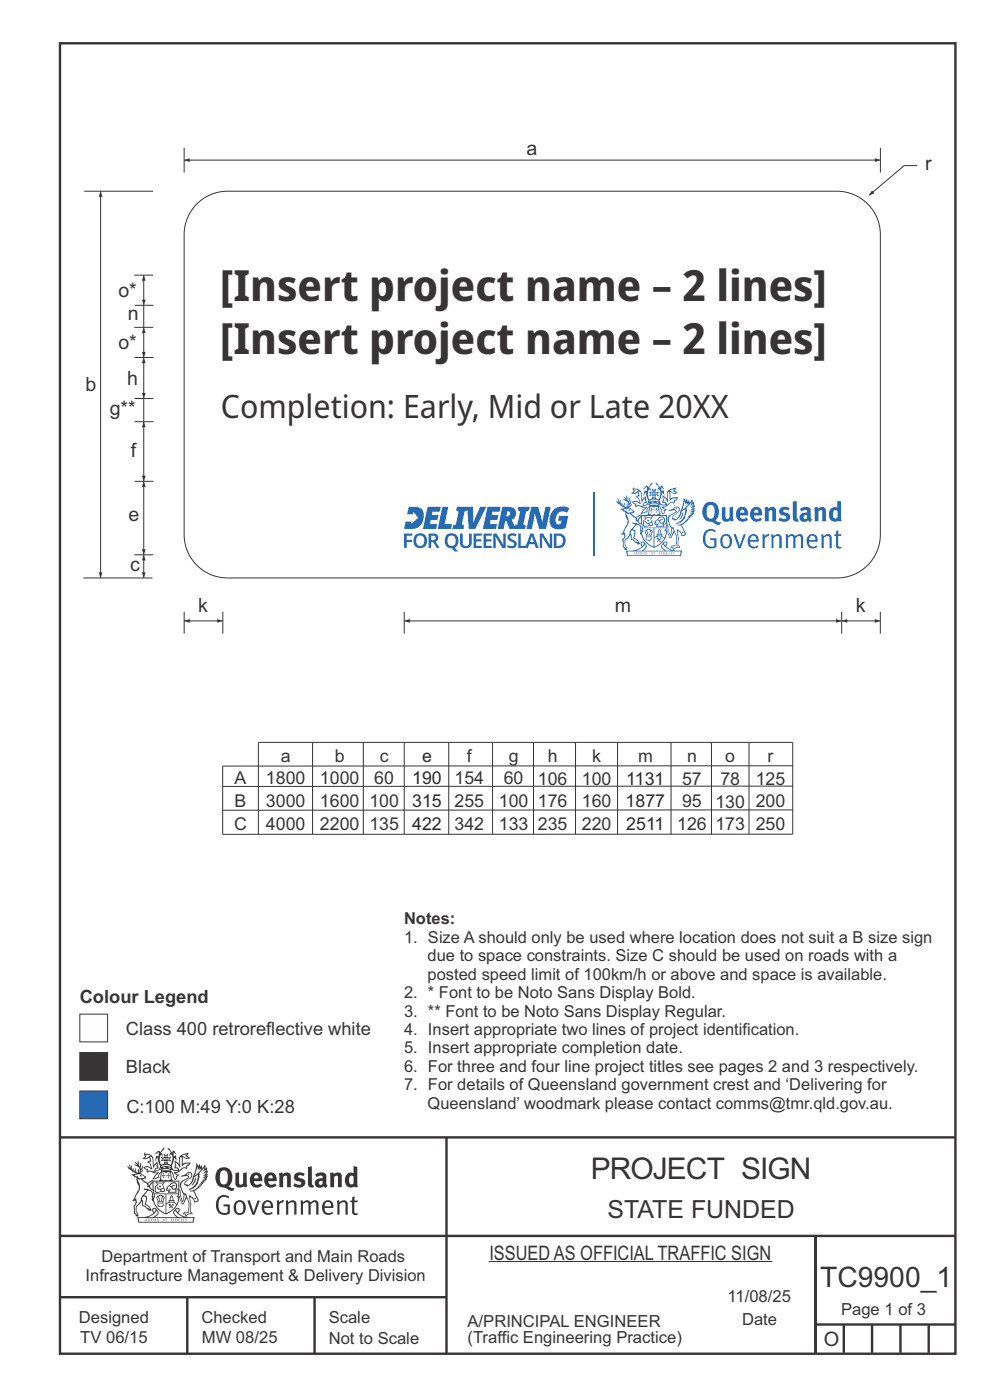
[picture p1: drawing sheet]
<svg xmlns="http://www.w3.org/2000/svg" width="210mm" height="297mm" viewBox="0 0 210 297" stroke-linecap="round" stroke-linejoin="round" font-family="sans-serif">
<g fill="none" stroke="#373435" stroke-width=".51">
<path d="M12.7 9.2h190v278h-190zM12.7 241.3h190M94.7 241.4v45.8M12.7 275.2h82M12.7 262.2h190.1M39.7 275.2v12M66.7 275.2v12M173 262.1v24.9M173 281h29.6M179 281v6M185 281v6M191 281v6"/>
<path d="M197 281v6"/>
</g>
<g fill="#373435">
<path d="M47 248.4a2.55 2.55 0 0 0 0 2.7l.3 .2a.81 .81 0 0 0 1-1v-.5a1.04 1.04 0 0 0-1.1-1.5zM46.3 248.1a1.82 1.82 0 0 1 2.1-.2 1.82 1.82 0 0 1 .9 1.8 2.29 2.29 0 0 1-.8 2l.7 .3h.5l-.2 .6a2.87 2.87 0 0 1-2-.7 2.12 2.12 0 0 1-1.7-3.1z" fill-rule="evenodd"/>
<path d="M49.9 248.9l.8-.2v2a.46 .46 0 0 0 .3 .6 .46 .46 0 0 0 .6-.3v-2.1l.7-.2v2.4l.2 .5-.5 .3-.3-.3a1.02 1.02 0 0 1-1.2 .3 1.02 1.02 0 0 1-.6-1.1z" fill-rule="evenodd"/>
<path d="M54 249.5l-.1 .5h.9a.49 .49 0 0 0-.2-.6 .49 .49 0 0 0-.6 .1zM53.4 249.1a1.34 1.34 0 0 1 1.6-.2 1.34 1.34 0 0 1 .6 1.5v.2h-1.7a.77 .77 0 0 0 .5 .8 .77 .77 0 0 0 .9-.4l.3 .5a1.59 1.59 0 0 1-2 .2 1.59 1.59 0 0 1-.5-2.1z" fill-rule="evenodd"/>
<path d="M57 249.5l-.1 .5h1a.49 .49 0 0 0-.2-.6 .49 .49 0 0 0-.7 .1zM56.4 249.1a1.34 1.34 0 0 1 1.6-.2 1.34 1.34 0 0 1 .7 1.5v.2h-1.8a.77 .77 0 0 0 .5 .8 .77 .77 0 0 0 .9-.4l.4 .5a1.59 1.59 0 0 1-2.1 .2 1.59 1.59 0 0 1-.5-2.1z" fill-rule="evenodd"/>
<path d="M59.2 248.9l.7-.2 .1 .4a.95 .95 0 0 1 1-.3 .95 .95 0 0 1 .7 .8v2.3h-.8v-2.3a.46 .46 0 0 0-.8 .1v2.2h-.8z" fill-rule="evenodd"/>
<path d="M62.6 249.1a1.75 1.75 0 0 1 2-.1l-.2 .5-.6-.2a.43 .43 0 0 0-.6 .3l.4 .3a1.04 1.04 0 0 1 1.2 1.1 1.04 1.04 0 0 1-1.4 1l-1.2-.4 .3-.6 1 .4 .4-.4a.88 .88 0 0 0-1-.5l-.4-.2-.1-.4z" fill-rule="evenodd"/>
<path d="M65.3 247.6l.8-.2 .1 3.8 .3 .2 .1 .4a.88 .88 0 0 1-1 0 .88 .88 0 0 1-.3-1z" fill-rule="evenodd"/>
<path d="M67.8 250.6a.43 .43 0 0 0-.1 .7 .43 .43 0 0 0 .7-.1v-.7zM66.8 249.1a1.7 1.7 0 0 1 2.4 .1v1.9l.3 .4-.4 .5-.5-.4a1.03 1.03 0 0 1-1.7-.1 1.03 1.03 0 0 1 .8-1.5h.7v-.4a.8 .8 0 0 0-1.2 .1z" fill-rule="evenodd"/>
<path d="M70 248.9l.7-.2 .1 .4a.95 .95 0 0 1 1-.3 .95 .95 0 0 1 .7 .8v2.3h-.8v-2.3a.46 .46 0 0 0-.8 .1v2.2h-.8z" fill-rule="evenodd"/>
<path d="M74.3 249.5a1.48 1.48 0 0 0 0 1.7h.5l.2-.1v-1.5l-.3-.2zM75 247.4l.8 .1 .1 4.4h-.7l-.1-.2a1.26 1.26 0 0 1-1.4 0 1.26 1.26 0 0 1-.5-1.3 1.29 1.29 0 0 1 .4-1.4 1.29 1.29 0 0 1 1.4-.1z" fill-rule="evenodd"/>
<path d="M46.4 253.9a1.72 1.72 0 0 1 2.3 0l-.3 .3a1.24 1.24 0 0 0-1.4-.2 1.24 1.24 0 0 0-.6 1.4 1.49 1.49 0 0 0 1.2 1.9l.7-.1v-1.3h-.8l-.1-.4h1.3v1.9a1.93 1.93 0 0 1-2.2 0 1.93 1.93 0 0 1-.7-2.2l.2-.8z" fill-rule="evenodd"/>
<path d="M50.4 255.1a1.65 1.65 0 0 0 .2 2.2 .99 .99 0 0 0 1-1.4 .78 .78 0 0 0-.4-.8 .78 .78 0 0 0-.8 0zM50 254.9a1.33 1.33 0 0 1 1.6-.1 1.33 1.33 0 0 1 .5 1.4 1.31 1.31 0 0 1-1.3 1.6 1.31 1.31 0 0 1-1.2-1.6v-.6z" fill-rule="evenodd"/>
<path d="M52.5 254.7l.4-.1 .9 2.6 .8-2.5h.5l-1.1 3h-.5z" fill-rule="evenodd"/>
<path d="M56.3 255.2l-.2 .7h1.3a.7 .7 0 0 0-.3-.8 .7 .7 0 0 0-.8 .1zM55.9 255a1.22 1.22 0 0 1 1.5-.2 1.22 1.22 0 0 1 .5 1.5h-1.8a.93 .93 0 0 0 .5 1 .93 .93 0 0 0 1.1-.2l.2 .3a1.43 1.43 0 0 1-1.8 .1 1.43 1.43 0 0 1-.6-1.7z" fill-rule="evenodd"/>
<path d="M58.7 254.7l.4-.1 .1 .5 .4-.4 .6-.1-.2 .5a.66 .66 0 0 0-.8 .7v1.9h-.4z" fill-rule="evenodd"/>
<path d="M60.6 254.7l.4-.1 .1 .5a.94 .94 0 0 1 1-.5 .94 .94 0 0 1 .8 .8v2.3h-.5l-.1-2.5a.81 .81 0 0 0-1.2 .3v2.2h-.4z" fill-rule="evenodd"/>
<path d="M63.7 254.7l.5-.1 .1 .5 .4-.3a.78 .78 0 0 1 1.1 .3 .9 .9 0 0 1 1-.5 .9 .9 0 0 1 .8 .8v2.3h-.5l-.1-2.5a.67 .67 0 0 0-1.1 .3v2.2h-.5v-2.4l-.4-.3-.7 .4v2.3h-.5z" fill-rule="evenodd"/>
<path d="M69 255.2l-.1 .7h1.3a.7 .7 0 0 0-.3-.8 .7 .7 0 0 0-.9 .1zM68.7 255a1.22 1.22 0 0 1 1.5-.2 1.22 1.22 0 0 1 .5 1.5h-1.8a.93 .93 0 0 0 .4 1 .93 .93 0 0 0 1.2-.2l.1 .3a1.44 1.44 0 0 1-1.7 .1 1.44 1.44 0 0 1-.6-1.7z" fill-rule="evenodd"/>
<path d="M71.4 254.7l.5-.1 .1 .5a.94 .94 0 0 1 1-.5 .94 .94 0 0 1 .8 .8v2.3h-.5l-.1-2.5a.81 .81 0 0 0-1.2 .3v2.2h-.4z" fill-rule="evenodd"/>
<path d="M74.7 253.9l.5-.1v.9h.7l-.1 .3h-.6v2.2l.1 .2h.5l.1 .3a.75 .75 0 0 1-1.2-.6v-2.1h-.4v-.3h.4z" fill-rule="evenodd"/>
<path d="M30.8 244.9l1.1 .3-.9 .5h-.4l.6-.5zM31.8 245.4h.2a2.44 2.44 0 0 1 .4 1.9l.1 .5 .7-1-.1 .6 .3 .3a.57 .57 0 0 0-.6 .7l-1-.1-.5 .2 .2-.5-.8-.3 .7-.1 .9 .5 .1-.1-.6-1.3-.2-.2h.5zM30.7 244.4l-.1 .5 .2 .4-.6 .4a1.04 1.04 0 0 0 1.4-.1l.2 .6-.3 .1-.2 .4a.94 .94 0 0 1 .8 1.1l-.2-.1a1.16 1.16 0 0 0-1.5-.1l.3 .4 .4 .2 .1 .5 .2 .1 .1-.2a.94 .94 0 0 1 1.1 .2l.8 .1-1.2 1.2a1.13 1.13 0 0 0 1.2-.2l.4-.1-.1-.4 .5-.8a.83 .83 0 0 0-.6 1.1l-.3-.1-.7 .4 1.1-1.4-.5 .1-.5-.1 1.3-.5-.1-.1-.9 .4v-.3l.2-.2 .3 .1 .1-.3-.2-.4v-.6l-.1-.4-.7 1v-.7a1.42 1.42 0 0 0-1.6-1.8z" fill-rule="evenodd"/>
<path d="M38.5 245.2l.5-.2 .7-.1-.6 .3 .8 .5h-.3zM38.3 245.5l.2-.1 .1 2a1.69 1.69 0 0 1 1.6-.6l-.8 .5 .1 .5a1.1 1.1 0 0 0-1.5 .6l-.1-.5-.2-.2h-.5l.3-.4-.3-.7a1.42 1.42 0 0 1 .8 1.1l.2-.1zM37.1 246.2l.1 1-.2 .3 .1 .4h.5l.1 .2a.96 .96 0 0 1-1.1-.1l-.1 .1a1.06 1.06 0 0 0 1.3 .2v.1a.72 .72 0 0 1-1 .2l.3 .5 .6 .2-.4 .2-.1 .6-.2-.3-.4-1.1-.4-.4 .4 .9a1.54 1.54 0 0 0 .7 1.2l.2-.3a.58 .58 0 0 1 .4-.8l.2-.1h-.3l-.5-.3 .9-.5a.93 .93 0 0 1 1.2-.5v.2l.2-.2 .1-.5a.99 .99 0 0 0 .7-.8l-1.3 .1-.3 .2-.1-1.4 .9 .4 .9-.3h-.4l-.5-.4 .4-.7-.6 .2a1.46 1.46 0 0 0-1.4 2.1v.4l-.2-.4z" fill-rule="evenodd"/>
<path d="M35.6 248.9l.2 .1-.1 .3 .4 .1h-.4v.6l-.1-.6h-.3l.3-.1z" fill-rule="evenodd"/>
<path d="M34.6 248.9l.2 .1v.3l.3 .1h-.3l-.1 .6v-.6h-.4l.4-.1z" fill-rule="evenodd"/>
<path d="M34.3 248.8a.57 .57 0 0 1 .9 .2 .57 .57 0 0 1 .9-.2l.2 1.4h-.2a.57 .57 0 0 1-.9 0 .69 .69 0 0 1-1.1 0zM34.2 248.1l-.3 2.1-.2 .4h3l-.2-.4-.3-2.1h-.2v.2l-.8-.1-.8 .1v-.2z" fill-rule="evenodd"/>
<path d="M34.2 252.4a.3 .3 0 0 0 .6 0 .3 .3 0 0 0-.6 0zM33.3 250.9l.3 .3-.3 .4a.79 .79 0 0 0 0 1.3l.8-.2-.1-.3a.55 .55 0 0 1-.7-.6l.1-.1 .2 .3 .3 .2 .8-.2-.4-.7 .4-.4-.7 .2zM33 250.7l1.1 .2 .9-.2-.4 .6 .4 1.2a.56 .56 0 0 1-.8 .3l-.2 .1a.73 .73 0 0 1-.9 .1 .73 .73 0 0 1-.3-1v-.4l.6-.4z" fill-rule="evenodd"/>
<path d="M35.6 251.8l.7-.4a.58 .58 0 0 1 1-.1 .58 .58 0 0 1-.4 .9l-.3-.3a.43 .43 0 0 1 .6-.4 .57 .57 0 0 0-.8 .2l-.2-.1-.3 .1 .4 .2a.55 .55 0 0 0 .9 .4v.5h-1.3l.3-.4-.1-.1-.6 .1 .2-.3-.2-.1zM35.4 251.8l-.1 .2a.39 .39 0 0 0 .2 .6h.3l-.2 .4h1.9l-.1-.8a.86 .86 0 0 0-.1-1.3 .86 .86 0 0 0-1.3 .4z" fill-rule="evenodd"/>
<path d="M36 254.8h.8v.2h-.8zM36.4 253.8l.2 .8h-.4zM36.4 253.5l-.3 .5-.1 .6h-.2v.4l-.7 .4 .2 .1a1.48 1.48 0 0 1 2.1 .2l.2-.1-.6-.5v-.5h-.2l-.1-.6z" fill-rule="evenodd"/>
<path d="M35.8 255.4l.4 .1 .1 .3 .3-.2-.2-.2a.38 .38 0 0 1 .5 .5l-.2-.2-.3 .2 .3 .2-.3 .3-.1-.4-.4 .4-.1-.2 .4-.3-.1-.1-.2 .1z" fill-rule="evenodd"/>
<path d="M34.5 254h.2v.2l-.2 .6h-.2zM33.6 255.3h.9v.2a.55 .55 0 0 1-.8 .4v-.2l-.2-.1zM33.4 254h.2l.2 .8h-.2zM33.6 255l.8-.1 .1 .2h-.8zM33.8 253.7h.5l-.2 1.1h-.1zM33.3 253.8l-.1 .3 .3 1.1a.48 .48 0 0 0-.1 .6 .48 .48 0 0 0 .5 .2h.5a.49 .49 0 0 0 .2-.8l.3-1.1-.1-.3a1.42 1.42 0 0 0-1.5 0z" fill-rule="evenodd"/>
<path d="M33.7 251.5l.4 .1 .1 .3h-.3z" fill-rule="evenodd"/>
<path d="M41.3 250.1l.3-.2-.2 .8-.6 .8h-.2l.5-.7z" fill-rule="evenodd"/>
<path d="M39.7 249l.3-.2 .5 .2a.88 .88 0 0 1-.6 1.1 1.22 1.22 0 0 0-.8 1.3l.5 .2a.72 .72 0 0 0 .9-.4l.5-.8 .2-.6 .8-.6v.2a2.85 2.85 0 0 1-2 2.9l.1 .1a2.13 2.13 0 0 0 1.9-1.5v-.3a2.01 2.01 0 0 0 .3-1.7l1.1-1.3-.4 1 .7-.5-.7 1 .8-.4-.8 .8 .7-.2-.9 .6 .8-.1-.8 .4h.7l-.8 .3 .3 .2h-.4l.2 .3h-.4l.2 .3h-.4l.1 .2h-.1a2.16 2.16 0 0 1-2 1.1l.1 .2 .4-.1a.76 .76 0 0 1 .7 .8l.5 1.2-.6 .2a1.45 1.45 0 0 0-1.1-1.3l.2 1.8-.1 1.8 .4 .3a1.07 1.07 0 0 0-1.2 .4v-.3l-.5-.2a.87 .87 0 0 1 1.1-.1v-.7a4.4 4.4 0 0 0-.6-3.1l-.1-.3h-.2a2.16 2.16 0 0 1-.7-2.2l.3-.4 1.2-.7a.55 .55 0 0 0-.4-.8zM37.8 252.4a.76 .76 0 0 1 .3 1.1l.6 1.6 .4-1.7 .2 .1a.61 .61 0 0 1-.1 .9l-.3 .8-.2 .1-.7-1.6-.3 .1a1.18 1.18 0 0 0 .1-1.4zM41.8 247.5l.2 .7 .3-.5v.6l.4-.5a1.9 1.9 0 0 1-1.2 1.4l-.3 .3zM38.2 249.6l1.4-.2 .2 .2v.3l-.5 .2a1.26 1.26 0 0 0-.9 1.9l.2 .7a1.84 1.84 0 0 1 .1 2.1l-.4-1.4a.96 .96 0 0 0-.4-1.2l-.4 .2a.78 .78 0 0 1 0 1.3l.1 .3h.4l.4 1.1a.38 .38 0 0 0 .2 .4 .38 .38 0 0 0 .4-.1l.6-1.2a2.94 2.94 0 0 1 .4 2.5l-.1 .4h-.8l-.3 .4v.2l.4-.1 .1 .4 .2 .1a1.02 1.02 0 0 1 1.3-.5v-.4l-.3-.1 .1-1.8-.3-1.3h.1a1.14 1.14 0 0 1 .8 1 .63 .63 0 0 0 .8-.2 .63 .63 0 0 0-.2-.9l-.6-1.2 .9-.6 .2-.4h.3l-.1-.2h.4l-.1-.3h.3l-.1-.3 .5-.1-.2-.2 .6-.4v-.2h-.2l.4-.5h-.3l.3-.5-.4 .1 .4-.5v-.3l-.3 .2 .2-.7-.1-.2-.4 .3v-.8l-.6 .8-.2-.8-.2 .5-.3-.7-.1 .6-.5-.8-.1 1.4-.6 1.8a1.81 1.81 0 0 1-1 1.5l-.6-.2a1.75 1.75 0 0 1 1.1-1.2 .75 .75 0 0 0 .1-1.3 .75 .75 0 0 0-1.2 .4z" fill-rule="evenodd"/>
<path d="M41.2 254.1h.3l.2 .2-.4 .1z" fill-rule="evenodd"/>
<path d="M29.4 258.4h11.6l-.1 .8h-11.4zM31.3 258.2l.5-.1a2.48 2.48 0 0 0 1.4-1.3l.3 .5-.5 .6-.5 .3zM32.5 256.6l.3-.2 .2 .1-.3 .7zM37.2 256.8a2.65 2.65 0 0 0 1.8 1.4h-1.1l-.5-.3-.5-.6zM37.4 256.5l.2-.1 .3 .2-.3 .6zM29.2 258.2l.1 1.2h11.8l.2-1.1-.2-.1a4.1 4.1 0 0 1-3.3-.9l.3-.4-.1-.6a1.06 1.06 0 0 0-1.3 1l.2 .4 .6 .5h-4.7l.3-.1a.84 .84 0 0 0 .6-.8 .84 .84 0 0 0-.5-.8l-.3-.2h-.5l-.1 .6 .3 .4a4.2 4.2 0 0 1-3.4 .9z" fill-rule="evenodd"/>
<path d="M31 258.7l.1 .2h-.2zM31 258.5l-.3 .6 .4-.2 .2 .2z" fill-rule="evenodd"/>
<path d="M31.3 258.6h.3v.4a.25 .25 0 0 0 .2-.1 .25 .25 0 0 0-.1-.3h.1a.29 .29 0 0 1 0 .4 .29 .29 0 0 1-.4 0 .29 .29 0 0 1 0-.4z" fill-rule="evenodd"/>
<path d="M32.2 258.6a.22 .22 0 0 1 .3 .2 .22 .22 0 0 1-.3 .2zM32 258.6l.1 .4a.33 .33 0 0 0 .4 0 .33 .33 0 0 0 0-.4 .33 .33 0 0 0-.5 0z" fill-rule="evenodd"/>
<path d="M32.9 258.7l.1 .2h-.2zM32.9 258.5l-.2 .6 .3-.2 .2 .2z" fill-rule="evenodd"/>
<path d="M33.3 258.6h.2l.1 .1 .2-.1-.2 .2 .2 .3-.3-.3-.1 .3h-.1l.2-.3z" fill-rule="evenodd"/>
<path d="M34.7 258.7l.1 .2h-.2zM34.7 258.5l-.3 .6 .4-.2 .2 .2z" fill-rule="evenodd"/>
<path d="M35 258.5h.5l-.2 .1v.5h-.2l.1-.5z" fill-rule="evenodd"/>
<path d="M36.2 258.6l.3-.1-.1 .1v.2h.1h-.1v.3h-.2z" fill-rule="evenodd"/>
<path d="M36.7 258.6h.2v.5h-.2z" fill-rule="evenodd"/>
<path d="M37.3 258.6a.22 .22 0 0 1 .3 .2 .22 .22 0 0 1-.3 .2zM37.1 258.6v.4a.33 .33 0 0 0 .5 0 .33 .33 0 0 0 0-.4 .33 .33 0 0 0-.5 0z" fill-rule="evenodd"/>
<path d="M37.8 258.6l.4-.1-.2 .1v.2h.1h-.1v.2l.2 .1h-.4z" fill-rule="evenodd"/>
<path d="M38.4 258.6h.2l-.1 .4 .2 .1h-.3z" fill-rule="evenodd"/>
<path d="M38.9 258.6h.2v.5h-.2z" fill-rule="evenodd"/>
<path d="M39.3 258.6h.2h-.1l.2 .3-.2 .2-.1-.1v-.1l.2 .1z" fill-rule="evenodd"/>
<path d="M34.2 247.4a1.51 1.51 0 0 1 2 .2 2.67 2.67 0 0 0-2.1 0zM35.7 247.6l.4 .1 .1 .3-.4-.1zM34.6 247.6h.5l.1 .2h-.4zM34 247.8l.3 .2h-.3zM34.9 246.9l.3-.2 .3 .2zM34.9 245.6l.2 .1v.3h-.2zM35 245.1l.2 .2 .2-.2-.1 .3h-.2zM35.1 246.3h.2l.1 .4-.2-.2-.2 .2zM35.3 245.7l.2-.1v.4h-.2zM34.4 245.7h.3l.1 .3-.4 .1 .2-.2zM35.7 245.7h.3l-.2 .2 .2 .2-.4-.1zM32.7 244.9l1-.5-.1 1-.2-.2-.3 .2-.3 1.1 .5-1 .3 .9a1.84 1.84 0 0 1 .2 1.7l.4 .1a2.48 2.48 0 0 1 2.2 0l.2-.2-.2-.7 .7-1.8 .4 .7-.2-1-.2-.1-.2 .3v-.9l.6 .4-.6-.8-.3 .1-.1 .4-.5-.9-.5-.3 .2 .5 .6 .5-.5 .8 .4-.4a2.06 2.06 0 0 1 0 2.3l-.5-.2-.2-.6 .1-.1 .8 .2-.4-.5 .4-.5-.7 .2-.2-.2 .2-.7-.5 .4-.5-.4 .2 .7-.2 .2-.7-.2 .4 .5-.4 .5 .8-.2 .1 .1-.2 .6-.5 .2a2.02 2.02 0 0 1 0-2.2l.3 .5-.1-.7-.3-.1 .8-1.2-.4 .3-.5 .8-.2-.3a.8 .8 0 0 0-.8 .5z" fill-rule="evenodd"/>
<path d="M29.2 250.1l.3 .1a.61 .61 0 0 1 .8 .4l.3 .2a.8 .8 0 0 1 .6 1l.4 .1 .5 .5a1 1 0 0 1 .5 1.1l-.1 .7v-.5h-.1a.96 .96 0 0 0-.8-1.3l-.2-.2h-.7l-.1-.1-.1 .1 .1 .3h.6l-1.2 1.3-.2 1-.4 .6a1.33 1.33 0 0 0-.5 1.8l.2 .5a1.26 1.26 0 0 1-.5-1.5l-.1-.3a1.56 1.56 0 0 0 .4-1.7l-.3 .2 .2-.5a3.2 3.2 0 0 0 .7-3zM30.4 253.9h.4a2.06 2.06 0 0 1-.1 1.6l.7 .5 .4 .4-.6-.1-.8-.6-.1-.9a.51 .51 0 0 1 .1-.9zM28.6 249.3a1.52 1.52 0 0 1 2.1 .5l-1.1 .2-.2-.1-.1-.4h-.5zM27.5 247v.8l-.3-.4h-.1a3.1 3.1 0 0 0 1.9 1.6l-1 .1 .5 .6 .5 .1 .1 1.1a1.84 1.84 0 0 1-.3 2.5l-.4 .9-.3 .4 .2 .1 .4-.1 .1 .4-.2 .5-.3 .2 .1 1.7h.2l.3 .5 .1 .1 .4-.1-.1-.5a1.3 1.3 0 0 1-.1-1.7l.9-1 .1 1.1 .6 .2 .5 .5 .1-.1 .2 .3h.5a1.85 1.85 0 0 0-1.2-1.4l.1-.3a1.39 1.39 0 0 0 0-1.4l-.5-.1 .5-.5a.66 .66 0 0 1 .9-.4 .66 .66 0 0 1 .3 .9l-.1 .4 .2-.1v.2l-.1 .3 .2 .5 .1-.3a2.24 2.24 0 0 0 .1-2.2 .73 .73 0 0 1-.7-.7 .73 .73 0 0 1 .6-.7v-.2a.94 .94 0 0 0-.9 .8 .48 .48 0 0 1-.1-.6 .48 .48 0 0 1 .5-.2l.5-.3a.51 .51 0 0 0-.8 .2l-.5 .2-1-.8h.6l.2-.5-1.2-.7 .5-.5v-.3l-.5 .4 .1-.2a.69 .69 0 0 0 .2-1v.4l-.2 .3v-1.1l-.3-.2 .1 .6-.1 .2-.4-1.3v.7l-.6-.4 .5 .7-.6-.2 .3 .3a1 1 0 0 1 .7 1.4l-.2-.8v.9l-.5-.2v-.8l-.2 .7-.2-.1-.1-.6-.2 .4-.2-.2 .1-.7-.2 .5z" fill-rule="evenodd"/>
<path d="M29.6 249.4l.2-.1 .3 .2z" fill-rule="evenodd"/>
<path d="M32.4 250.5h5.6v2l-.2-.1v-1.7h-5.2v2.5h5.2v-.8l.1 .2-.1 1.1v-.3h-2.5v4a4.1 4.1 0 0 0 2.6-3.6l.1-.1a4 4 0 0 1-2.8 3.9 4.2 4.2 0 0 1-2.8-4.7l.1 1.2 .1-.1a3.8 3.8 0 0 0 2.5 3.4v-4h-2.5l-.2-.9z" fill-rule="evenodd"/>
<circle cx="40" cy="249.1" r=".17"/>
</g>
<g fill="none" stroke="#373435" stroke-width=".21">
<path d="M41.8 43.3a9.2 9.2 0 0 1 6.5-2.7h129.2a9.2 9.2 0 0 1 9.2 9.2v63.6a9.2 9.2 0 0 1-9.2 9.2h-129.2a9.2 9.2 0 0 1-9.2-9.2v-63.6a9.2 9.2 0 0 1 2.7-6.5zM66.3 157.5v19.5M77.1 157.5v19.5M85.7 157.5v19.5M95.2 157.5v19.5M104.5 157.5v19.5M113.2 157.5v19.5M122.1 157.5v19.5M131 157.5v19.5M142.3 157.5v19.5M150.9 157.5v19.5M158.9 157.5v19.5"/>
<path d="M47.2 162.5v14.5h121v-19.5h-113.4v19.5M168.2 171.8l-121 .1M168.2 162.5h-121M168.2 166.8h-121"/>
</g>
<g fill="#256ab2">
<path d="M153.1 107.7l.8-.2v1.9a.45 .45 0 0 0 .2 .7 .45 .45 0 0 0 .6-.3v-2.1l.8-.2v2.3l.2 .6-.6 .3-.2-.3a1 1 0 0 1-1.2 .3 1 1 0 0 1-.6-1.1z"/>
<path d="M162.1 107.7l.7-.2 .2 .4a.93 .93 0 0 1 1-.3 .93 .93 0 0 1 .6 .8v2.2h-.8v-2.2l-.2-.2-.6 .3v2.1h-.8z"/>
<path d="M165.5 107.9a1.71 1.71 0 0 1 2-.1l-.3 .5-.5-.2a.42 .42 0 0 0-.6 .3l.4 .3a1.02 1.02 0 0 1 1.1 1.1 1.02 1.02 0 0 1-1.3 .9l-1.2-.4 .3-.5 1 .3 .4-.3a.86 .86 0 0 0-1-.5l-.4-.3-.1-.3z"/>
<path d="M168.1 106.4l.8-.1 .1 3.7 .3 .1 .1 .5a.86 .86 0 0 1-.9-.1 .86 .86 0 0 1-.3-.9z"/>
<path d="M172.7 107.7l.7-.2 .1 .4a.93 .93 0 0 1 1-.3 .93 .93 0 0 1 .7 .8v2.2h-.8v-2.2l-.3-.2-.5 .3v2.1h-.8z"/>
<path d="M149.7 112.6a1.68 1.68 0 0 1 2.2 0l-.2 .3a1.21 1.21 0 0 0-1.5-.2 1.21 1.21 0 0 0-.6 1.3 1.45 1.45 0 0 0 1.3 2l.6-.2v-1.2h-.8l-.1-.4h1.4v1.9a1.89 1.89 0 0 1-2.3-.1 1.89 1.89 0 0 1-.6-2.1l.2-.8z"/>
<path d="M155.6 113.4l.5-.1 .8 2.5 .8-2.4h.5l-1.1 2.9h-.4z"/>
<path d="M161.7 113.4l.4-.1 .1 .5 .4-.4 .6-.1-.2 .5a.64 .64 0 0 0-.8 .7v1.8h-.4z"/>
<path d="M163.5 113.4l.5-.1 .1 .5a.92 .92 0 0 1 1-.5 .92 .92 0 0 1 .7 .8v2.2h-.5l-.1-2.5a.79 .79 0 0 0-1.1 .3v2.2h-.5z"/>
<path d="M166.6 113.4l.4-.1 .2 .4 .3-.3a.76 .76 0 0 1 1.2 .4 .88 .88 0 0 1 .9-.5 .88 .88 0 0 1 .8 .8v2.2h-.5l-.1-2.4a.66 .66 0 0 0-1.1 .3v2.1h-.4v-2.3l-.4-.3-.8 .4v2.2h-.4z"/>
<path d="M174.2 113.4l.4-.1 .1 .5a.92 .92 0 0 1 1-.5 .92 .92 0 0 1 .7 .8v2.2h-.4l-.1-2.5a.79 .79 0 0 0-1.2 .3v2.2h-.4z"/>
<path d="M177.4 112.6l.5-.1-.1 .9h.7l-.1 .3h-.6v2.2l.1 .1h.6v.3a.74 .74 0 0 1-1.2-.6v-2h-.3v-.3h.3z"/>
<path d="M139.1 107.7l.2 .1v.3l.3 .1h-.3l-.1 .5v-.5l-.4-.1h.4z"/>
<path d="M138.2 107.7l.2 .1-.1 .3h.3l-.3 .1v.5l-.1-.5h-.3l.3-.1z"/>
<path d="M135 117.1h.2v.5a.24 .24 0 0 0 .2-.2 .24 .24 0 0 0-.1-.2h.1a.28 .28 0 0 1 0 .4 .28 .28 0 0 1-.4 0 .28 .28 0 0 1 0-.4z"/>
<path d="M136.9 117.1h.2v.2l.2-.2-.2 .3 .2 .2-.2-.2-.2 .2 .2-.2z"/>
<path d="M138.6 117.1h.4l-.2 .1 .1 .4h-.2v-.4z"/>
<path d="M139.7 117.1h.3l-.1 .1v.2l.1-.1-.1 .1v.2h-.2z"/>
<path d="M140.2 117.1h.2v.5h-.2z"/>
<path d="M141.3 117.1h.3l-.1 .1v.2l.1-.1-.1 .1v.2h.1h-.3z"/>
<path d="M141.8 117.1h.2v.4l.1 .1h-.3z"/>
<path d="M142.3 117.1h.2v.5h-.2z"/>
<path d="M142.8 117.2h.2h-.2l.2 .3-.1 .1h-.2v-.1h.2z"/>
<path d="M144.7 108.8l.3-.1-.2 .8-.6 .7h-.2l.5-.6z"/>
<path d="M143.3 107.8h.3l-.1 .2h-.2z"/>
<path d="M144.6 112.8h.3l.1 .2-.3 .1z"/>
<path d="M133.2 108.2l.3-.1 .2 .2z"/>
<path d="M139.3 114l.4 .1 .1 .4 .3-.3-.2-.2a.37 .37 0 0 1 .5 .5l-.2-.2-.3 .3 .3 .2-.3 .2-.1-.3-.4 .3-.1-.1 .4-.3-.1-.2-.2 .1z"/>
<path d="M137.2 110.3h.5v.3a.35 .35 0 0 1-.5-.3z"/>
<path d="M149.6 106.9a2.45 2.45 0 0 0 .4 3.6l.8 .2a2.8 2.8 0 0 0 1.9 .6l.2-.5h-.5l-.7-.4a2.49 2.49 0 0 0 0-3.7 1.8 1.8 0 0 0-2.1 .2zM150.3 107.3a.84 .84 0 0 1 .9 0 .84 .84 0 0 1 .3 .9l.1 .4a1.16 1.16 0 0 1-.9 1.4h-.3a2.25 2.25 0 0 1-.3-2.5z"/>
<path d="M156.5 107.9a1.61 1.61 0 0 0-.2 2 1.61 1.61 0 0 0 1.8 .7l.6-.3-.3-.5a.76 .76 0 0 1-.9 .3 .76 .76 0 0 1-.5-.8h1.7a1.34 1.34 0 0 0-.5-1.6 1.34 1.34 0 0 0-1.7 .2zM157.1 108.3a.47 .47 0 0 1 .6-.1 .47 .47 0 0 1 .2 .6h-.9z"/>
<path d="M159.5 107.9a1.61 1.61 0 0 0-.2 2 1.61 1.61 0 0 0 1.8 .7l.6-.3-.4-.5a.76 .76 0 0 1-.8 .3 .76 .76 0 0 1-.6-.8h1.8a1.34 1.34 0 0 0-.5-1.6 1.34 1.34 0 0 0-1.7 .2zM160.1 108.3a.47 .47 0 0 1 .6-.1 .47 .47 0 0 1 .2 .6h-.9z"/>
<path d="M169.7 107.9l.3 .6 .3-.2a.62 .62 0 0 1 .9 .1v.3a1.15 1.15 0 0 0-1.3 .4 1.15 1.15 0 0 0 0 1.4l.7 .2 .8-.3 .4 .4 .5-.5-.3-.4v-1.3a1 1 0 0 0-.5-1 1 1 0 0 0-1.1 0zM170.6 109.4l.6-.1v.6a.42 .42 0 0 1-.7 .1 .42 .42 0 0 1 .1-.6z"/>
<path d="M177.6 106.3l.1 1.4a1.26 1.26 0 0 0-1.4 .1 1.26 1.26 0 0 0-.5 1.3 1.24 1.24 0 0 0 .6 1.4 1.24 1.24 0 0 0 1.4-.1v.2h.7l-.1-4.2zM177 108.2h.4l.2 .2v1.4l-.2 .2a.48 .48 0 0 1-.7-.4 1.45 1.45 0 0 1 .3-1.4z"/>
<path d="M153.2 113.5a1.65 1.65 0 0 0 .8 2.9 1.62 1.62 0 0 0 1-2.6l-.2-.2a1.25 1.25 0 0 0-1.6-.1zM153.5 113.8a.86 .86 0 0 1 1.1 .1 .86 .86 0 0 1 .2 1 .77 .77 0 0 1-.6 1.1 .77 .77 0 0 1-.9-.9v-.9z"/>
<path d="M158.9 113.7a1.79 1.79 0 0 0 .5 2.6h1l.5-.3-.2-.3a.91 .91 0 0 1-1.1 .2 .91 .91 0 0 1-.5-1h1.8a1.19 1.19 0 0 0-.5-1.4 1.19 1.19 0 0 0-1.5 .2zM159.3 113.9a.68 .68 0 0 1 .9-.2 .68 .68 0 0 1 .3 .9h-1.4z"/>
<path d="M171.4 113.7a1.79 1.79 0 0 0 .5 2.6h1l.5-.3-.2-.3a.91 .91 0 0 1-1.1 .2 .91 .91 0 0 1-.5-1h1.9a1.19 1.19 0 0 0-.5-1.4 1.19 1.19 0 0 0-1.6 .2zM171.8 113.9a.68 .68 0 0 1 .9-.2 .68 .68 0 0 1 .3 .9h-1.4z"/>
<path d="M132.8 116.8l.2 1.2h11.5l.1-1.2a4.3 4.3 0 0 1-3.3-.9l.3-.3-.1-.6a1.04 1.04 0 0 0-1.3 .9l.2 .4 .6 .5h-4.6l.3-.1a.82 .82 0 0 0 .5-.7 .82 .82 0 0 0-.4-.8l-.3-.3-.5 .1-.1 .6 .3 .3a4.3 4.3 0 0 1-3.4 .9zM140.9 115.2l.2-.1 .3 .1-.3 .6zM140.7 115.4a2.59 2.59 0 0 0 1.8 1.4h-1.1l-.5-.3-.5-.5zM136.1 115.2l.3-.1 .2 .1-.3 .6zM135 116.8l.4-.1a2.42 2.42 0 0 0 1.4-1.3l.2 .6-.5 .5-.4 .3zM133 117h11.4l-.1 .8h-11.1z"/>
<path d="M134.6 117.1l-.2 .5 .3-.1 .2 .1zM134.6 117.3l.1 .2h-.2z"/>
<path d="M135.6 117.1l.1 .5a.32 .32 0 0 0 .4 0 .32 .32 0 0 0 0-.4 .32 .32 0 0 0-.5-.1zM135.8 117.2a.21 .21 0 0 1 .3 .2 .21 .21 0 0 1-.3 .2z"/>
<path d="M136.5 117.1l-.2 .5 .3-.1 .2 .1zM136.5 117.3l.1 .2h-.2z"/>
<path d="M138.2 117.1l-.2 .5 .3-.1 .2 .1zM138.2 117.3l.1 .2h-.2z"/>
<path d="M140.6 117.1v.5a.32 .32 0 0 0 .5 0 .32 .32 0 0 0-.1-.4 .32 .32 0 0 0-.4-.1zM140.8 117.2a.21 .21 0 0 1 .3 .2 .21 .21 0 0 1-.3 .2z"/>
<path d="M131.2 105.8v.9l-.4-.5a2.43 2.43 0 0 0 1.6 1.5l.3 .1-1 .1 .5 .6 .4 .1 .1 1a1.67 1.67 0 0 1-.1 2.3l-.5 1.1-.4 .4 .3 .1 .4-.2 .1 .5-.2 .4-.3 .2 .1 1.8h.3l.1 .5 .4-.1h.2l-.2-.6a1.23 1.23 0 0 1 .3-1.8l.5-.7 .2 1 .5 .2 .5 .6 .1-.2 .2 .4 .5-.1a1.81 1.81 0 0 0-1.2-1.3l.3-.7v-.9l-.6-.2 .6-.8a.6 .6 0 0 1 .7-.1 .6 .6 0 0 1 .3 .6l-.1 .7 .2-.1v.1l-.1 .3 .1 .5 .1-.2a4.1 4.1 0 0 0 2.8 2.9 4 4 0 0 0 2.7-3.5l.3 1.1a.37 .37 0 0 0 .2 .3 .37 .37 0 0 0 .5 0l.5-1.2a2.87 2.87 0 0 1 .4 2.4l-.1 .5h-.9l-.1 .5 .4-.1 .1 .4 .2 .1 .2-.4 1-.1v-.4l-.3-.1 .1-1.7-.3-1.3 .4 .1 .5 .9a.64 .64 0 0 0 .8-.2 .64 .64 0 0 0-.2-.9l-.6-1.2 1.3-.9v-.3h.3l-.1-.2h.4l-.2-.4h.5l-.2-.2 .6-.4 .1-.2h-.3l.4-.5h-.2l.2-.5-.3 .1 .3-.5v-.3l-.3 .2 .2-.6-.1-.2-.3 .2-.1-.8-.6 .8-.1-.7-.2 .5-.3-.8-.1 .6-.5-.8-.1 1.4-.9 2.6-.7 .6-.6-.1a1.71 1.71 0 0 1 1.2-1.3 .73 .73 0 0 0 0-1.2 .73 .73 0 0 0-1.1 .4l-1.1 .5 1.5-.1v.4l-.7 .3a1.12 1.12 0 0 0-.7 1.8l.2 .7a1.8 1.8 0 0 1 .2 1.9l-.4-1.3a.94 .94 0 0 0-.3-1.1v-1.8h-1.4l-.1-.2-.2-1.6 .6 1.5 .3 .2 .2-.2a.57 .57 0 0 1 .5-.8l.1-.1h-.3l-.5-.3 .7-.2 .9-.8h.5v.2l.3-.1v-.5l.7-.6v-.3l-1.3 .2-.3 .2v-1.4l.8 .4 .9-.3-.4-.1-.4-.3 .4-.7-.7 .2a1.43 1.43 0 0 0-1.3 2v.4l-.2-.4-.7-.6 .1 1.1-.2 .5v.2l.5-.1 .2 .2-.2 .1a.78 .78 0 0 1-1.1-.8l.7-1.8 .4 .7-.2-1-.4 .2v-.9l.6 .4-.6-.8-.3 .1-.1 .4-.5-.8-.5-.3 .2 .4 .6 .5-.4 .8 .4-.4a1.86 1.86 0 0 1-.1 2.3l-.5-.2-.2-.6 .2-.2 .7 .3-.4-.5 .4-.5-.7 .2-.2-.2 .2-.7-.5 .4-.5-.4 .2 .7-.2 .2-.6-.2 .3 .5-.3 .5 .7-.3 .2 .2-.2 .6-.6 .2a1.97 1.97 0 0 1 .1-2.2l.2 .5v-.7l-.3-.1 .8-1.1-.5 .3-.5 .7-.1-.3a.79 .79 0 0 0-.8 .5l-.3 .2 .9-.5v1l-.2-.2-.4 .2-.2 1 .5-.9 .5 1.5a.93 .93 0 0 1-.9 1.3l.1-.3 .2-.2 .3 .1 .1-.3-.2-.4v-.5l-.2-.4-.6 .9-.1-1.1a1.28 1.28 0 0 0-1.5-1.3l-.2-.4-.2 .5 .2 .3-.5 .5 .7 .2 .6-.4 .2 .7-.3 .1-.2 .4h.3l.2 .2 .3 .8-.8-.4-.8 .2 .2 .4 .4 .2 .1 .5 .2 .1 .1-.2a.92 .92 0 0 1 1 .2l.9 .1-1.2 1.2 .4 .1 1.2-.4v-.6l.3-.3-.2 1.3-.2 .2h-1.2a.52 .52 0 0 0-.8 .3l-.4 .2-1.1-.8 .6-.1 .2-.4-1.1-.7 .4-.4 .1-.4-.5 .4v-.1a.67 .67 0 0 0 .3-1.1l-.1 .5-.2 .2 .1-1-.3-.3 .1 .6-.1 .2-.4-1.2v.7l-.7-.4 .6 .7-.6-.3 .2 .3a.98 .98 0 0 1 .8 1.5l-.2-.8-.1 .8-.4-.2-.1-.7-.2 .6-.2-.1v-.6l-.2 .4-.2-.2 .1-.7-.2 .5zM139.2 104.6l.3-.1-.2 .3 .2 .2-.3-.1zM138 104.5l.2 .1 .1 .3-.3 .1 .1-.2zM145.2 106.3l.2 .8 .2-.5 .1 .5 .3-.4a1.86 1.86 0 0 1-1.1 1.3l-.3 .3zM137.9 107.6a.56 .56 0 0 1 .8 .2 .56 .56 0 0 1 .9-.2l.2 1.4h-.2a.56 .56 0 0 1-.9 0 .68 .68 0 0 1-1 0zM137.9 107l1.1-.2 .5 .2 .1 .2-.9-.1-.8 .1zM138.1 106.5l.5-.1 .1 .2-.4 .1zM139.2 106.4l.5 .2v.2l-.4-.1zM142 104.1l.4-.2 .7-.1-.5 .3 .7 .5h-.3zM141.8 104.4l.2-.1v2a1.65 1.65 0 0 1 1.6-.6l-.8 .4 .1 .5-.5-.1-.9 .7-.1-.4-.2-.3h-.5l.2-.4-.2-.7a1.39 1.39 0 0 1 .8 1.1l.2-.1zM139.7 107h.3a1.06 1.06 0 0 0 1.2 .1v.1a.7 .7 0 0 1-.9 .2l.3 .5 .6 .2-.4 .2-.1 .6zM138.8 104.5h.2v.4h-.2zM138.5 105.7l.2-.1 .3 .1zM138.6 105.2h.2l.1 .3-.2-.1-.2 .1zM138.5 104l.2 .1 .3-.1-.2 .3h-.2zM138.4 104.5h.2l.1 .4h-.3zM137.8 106.2a1.47 1.47 0 0 1 2 .2 2.61 2.61 0 0 0-2.1 0zM137.6 106.7l.2 .1-.2 .1zM134.4 103.8l1.1 .3-.9 .5h-.3l.5-.5zM135.4 104.3h.2l.3 .4 .2 2 .7-1-.1 .5 .2 .3a.55 .55 0 0 0-.5 .8l-1-.2-.5 .2 .2-.5-.8-.2 .7-.2 .9 .5 .1-.1-.6-1.2-.2-.2 .5-.1zM136.3 107.5l1.1-.5h.3v.5a.83 .83 0 0 0-.5 1l-.3-.1-.7 .4 1.1-1.4zM135 109.8l1-.4-.8 .9zM135.8 109.9l.2-.2v1.3a.64 .64 0 0 1-.5-.5 .64 .64 0 0 1 .3-.6zM132.3 108.1a1.48 1.48 0 0 1 2 .5l-1 .2-.2-.1-.2-.4h-.4zM134 112.6h.4a2.01 2.01 0 0 1-.1 1.6l.8 .4 .3 .5-.6-.2-.8-.6v-.9a.5 .5 0 0 1 0-.8zM132.9 108.8l.2 .2a.59 .59 0 0 1 .9 .4l.2 .2a.78 .78 0 0 1 .7 .9l.3 .1 .4 .4a1.12 1.12 0 0 1 .6 1.3l-.1 .5-.1-1.1-.2-.4-.8-.4h-.6l-.2-.1-.1 .1 .2 .3h.5l-1.1 1.3a2.45 2.45 0 0 1-1.2 2v1.2l.3 .6a1.23 1.23 0 0 1-.5-1.4l-.1-.4a1.52 1.52 0 0 0 .4-1.6l-.3 .2 .2-.5a3.1 3.1 0 0 0 .6-2.9zM136.4 112.1h2.2v3.9a3.8 3.8 0 0 1-2.4-2.9l.2-.6zM136.2 109.4h5.1v1.6l-.3 .2 .3 .3v.4h-5l-.1-.8zM138.8 114.2a1.44 1.44 0 0 1 2.1 .1 4.1 4.1 0 0 1-2.1 1.7zM139.5 113.5h.8v.2h-.8zM139.9 112.5l.2 .8h-.4zM138.8 112.1h2.5l-.4 .3 .4 .4-.3 1.3-.5-.4v-.4h-.2l-.1-.6-.3-.5-.3 .5-.1 .6h-.2v.4l-.5 .3zM141.3 111.1l.2 .2 .1 .9 .6 1.5 .4-1.6 .1 .1a1.43 1.43 0 0 1-.2 1.3l-.1 .4h-.4l-.5-1.5-.3 .1 .2-.6zM143.1 107.8l.3-.2 .5 .2a.86 .86 0 0 1-.5 1.1 1.19 1.19 0 0 0-.8 1.3l.4 .1a.7 .7 0 0 0 .9-.3l.5-.9 .2-.6 .8-.5v.2a2.78 2.78 0 0 1-2 2.8l.1 .1a2.08 2.08 0 0 0 1.9-1.4l-.1-.3a1.96 1.96 0 0 0 .3-1.7l1.1-1.3-.4 1 .7-.5-.7 1 .8-.4-.8 .8 .8-.2-.9 .6 .8-.1-.8 .4h.7l-.8 .3 .3 .1-.4 .1 .2 .3h-.4l.1 .2h-.3l.1 .3h-.2a2.11 2.11 0 0 1-1.9 1l.1 .2h.4a.74 .74 0 0 1 .7 .7l.5 1.2-.6 .1a1.42 1.42 0 0 0-1.1-1.2l.2 1.7-.1 1.8 .4 .3a1.04 1.04 0 0 0-1.2 .4v-.3l-.5-.2a.85 .85 0 0 1 1.1-.1v-.7a4.3 4.3 0 0 0-.5-3l-.1-.3h-.2a2.11 2.11 0 0 1-.8-2.1l1.5-1.1a.54 .54 0 0 0-.4-.8z"/>
<path d="M139 110.5l-.2 .2a.38 .38 0 0 0 .2 .7l.3-.1-.2 .4h1.9l-.1-.7a.84 .84 0 0 0-.1-1.3 .84 .84 0 0 0-1.3 .4zM139.1 110.6l.7-.5a.57 .57 0 0 1 1-.1 .57 .57 0 0 1-.5 .9l-.1-.1-.1-.4 .6-.2a.56 .56 0 0 0-.8 .2l-.2-.1-.3 .2 .4 .1a.54 .54 0 0 0 .9 .5v.5h-1.3l.4-.4-.2-.2-.6 .1 .3-.2-.3-.1z"/>
<path d="M136.9 112.5l-.1 .3 .3 1.1a.47 .47 0 0 0-.1 .5 .47 .47 0 0 0 .4 .3h.6a.48 .48 0 0 0 .1-.8l.4-1.1-.2-.3a1.39 1.39 0 0 0-1.4 0zM137.2 113.9h.8l.1 .2a.53 .53 0 0 1-.9 .4l.1-.2h-.2zM137.1 113.6h.8l.2 .2h-.8zM138.1 112.7h.2v.2l-.3 .6h-.2zM137.3 112.4h.6l-.2 1.1h-.2zM136.9 112.7h.2l.3 .8h-.2z"/>
<path d="M136.6 109.5l.3 .5-.5 .4v1.2a1.59 1.59 0 0 0 1.4 0h.2a.48 .48 0 0 0 .6-.6l-.5-.9 .4-.6-.8 .2zM136.8 109.7l.7 .1 .8-.1-.4 .3 .3 .8-.7 .1-.4-.1-.1-.3-.2 .1a.61 .61 0 0 0 .7 .5l.1 .3a.88 .88 0 0 1-1 .1v-1l.6-.5zM137.8 111.2a.3 .3 0 0 1 .6 0 .3 .3 0 0 1-.6 0z"/>
<path d="M118 113.6a1.12 1.12 0 0 1 1.5 1.1 1.12 1.12 0 0 1-1.5 1.1zM117.5 113.2v3.1h.9a1.54 1.54 0 0 0 1.6-1.5 1.54 1.54 0 0 0-1.5-1.6zM114.5 113.2v3.1h.5v-2.5l1.4 2.5h.7v-3.1h-.5l.1 2.4-1.5-2.4zM112.8 113.6l.4 1.4h-.8zM109.9 113.2v3.1h2.1l.2-.8h1.2l.3 .8h.6l-1.2-3.1h-.6l-1 2.6h-1v-2.6zM107.9 113.4a1.05 1.05 0 0 0 .9 1.7 .44 .44 0 0 1 .2 .6 .44 .44 0 0 1-.6 .1l-.8-.2v.5a1.22 1.22 0 0 0 2-.9l-.6-.6a.69 .69 0 0 1-.7-.8 .95 .95 0 0 1 1.1 0l.2-.5-.5-.1-.6-.1zM104.6 113.2v3.1h.5v-2.5l1.5 2.5h.7v-3.1h-.5v2.4l-1.5-2.4zM102.6 113.2v3.1h1.7v-.5h-1.2v-.9h1.1v-.5h-1.1v-.8h1.2v-.4zM100.4 113.2v3.1h1.8v-.5h-1.2v-.9h1.1v-.5h-1.1v-.8h1.2v-.4zM97.6 113.2v2a1.24 1.24 0 0 0 1.2 1.1 1.24 1.24 0 0 0 1.2-1.1v-2h-.5v1.9a.68 .68 0 0 1-.7 .7 .68 .68 0 0 1-.7-.7v-1.9zM95.2 113.8a.93 .93 0 0 1 1.2 0 .93 .93 0 0 1 .2 1.1 .91 .91 0 0 1-1.1 .9 .91 .91 0 0 1-.6-1.3zM94.8 113.5a1.62 1.62 0 0 0-.4 1.7 1.62 1.62 0 0 0 1.4 1.1l.6 .7h.8l-.8-.8a1.68 1.68 0 0 0 .8-1.6 1.68 1.68 0 0 0-1.1-1.4h-.9zM91.5 113.6a.6 .6 0 0 1 .7 0 .6 .6 0 0 1 .2 .7l-.3 .2-.6 .1zM90.9 113.2v3h.6v-1.2h.4l.7 1.2h.7l-.9-1.3a.9 .9 0 0 0 .5-1.2 .9 .9 0 0 0-1.1-.5zM88.5 113.8a.92 .92 0 0 1 1.2 0 .92 .92 0 0 1 .3 1.1 .9 .9 0 0 1-1.1 .9 .9 .9 0 0 1-.6-1.3zM88.1 113.5a1.61 1.61 0 0 0-.3 1.9 1.61 1.61 0 0 0 1.8 .8 1.65 1.65 0 0 0 1-1.6 1.65 1.65 0 0 0-1.1-1.4h-.9zM85.7 113.2v3h.6v-1.2h1.1v-.5h-1.1v-.9h1.2v-.4zM86.7 107.5l-.3 1.6h1.2l.1-.5 1 1.3-1.5 1.2 .1-.5h-1.3l-.3 1.6h1.5a2.66 2.66 0 0 0 2.4-1.4 2.66 2.66 0 0 0-.2-2.8l-.3-.2a4.1 4.1 0 0 0-2.4-.3zM90.7 107.5l-1 4.7h2.8l.2-1h-1.5l.2-.9h1.4l.2-1h-1.4l.1-.8h1.6l.2-1zM93.8 107.5l-.9 4.7h2.7l.3-1h-1.6l.8-3.7zM96.9 107.5l-.1 .7 .5 .3-.6 2.7-.6 .3-.2 .7h2.4l.2-.7-.5-.3 .5-2.7 .6-.2 .3 3.9h1.4l2.4-4.7h-1.4l-1.4 3.6-.1-3.6zM103.4 107.5l-1 4.7h2.8l.2-1h-1.5l.2-.9h1.4l.2-1h-1.4l.2-.8h1.5l.2-1zM107.6 108.5a.54 .54 0 0 1 .6 .6 .54 .54 0 0 1-.6 .5h-.2zM106.6 107.5l-1 4.7h1.2l.4-1.7h.2l.6 1.7h3.4l.1-.7-.5-.3 .6-2.7 .6-.3 .2-.7h-2.4l-.2 .7 .5 .3-.5 2.7-.7 .4-.5-1.3a1.42 1.42 0 0 0 .8-1.8 1.42 1.42 0 0 0-1.6-1zM112.7 107.5l-1 4.7h1.1l.6-3.3 1 3.3h1.4l1-4.7h-1.1l-.6 3.2-1-3.2zM117.3 108.3a2.95 2.95 0 0 0-.2 3.5 3.3 3.3 0 0 0 2.9 .2l.5-2.5h-1.9l-.2 .9h.7l-.2 .8a.83 .83 0 0 1-.9-.2 .83 .83 0 0 1-.1-1 1.5 1.5 0 0 1 .8-1.4 1.5 1.5 0 0 1 1.6 .2l.5-1a2.94 2.94 0 0 0-3.5 .5z"/>
</g>
<path d="M126 104.4v13.6" fill="none" stroke="#256ab2" stroke-width=".4"/>
<path d="M21.3 40.6v82" fill="none" stroke="#373435" stroke-width=".21"/>
<g fill="#373435">
<path d="M20.9 121.4h.8l-.4 1.2z"/>
<path d="M21.3 40.6l.4 1.1h-.8z"/>
</g>
<path d="M28.6 75.8h4M30.5 75.8v8.7" fill="none" stroke="#373435" stroke-width=".21"/>
<g fill="#373435">
<path d="M30.5 75.8l.4 1.2h-.8z"/>
<path d="M30.1 83.4h.8l-.4 1.1z"/>
</g>
<path d="M28.6 89.5h4M28.6 84.5h4M30.5 84.5v17.6" fill="none" stroke="#373435" stroke-width=".21"/>
<g fill="#373435">
<path d="M30.5 89.5l.4 1.1h-.8z"/>
<path d="M30.1 100.9h.8l-.4 1.2z"/>
</g>
<path d="M30.5 117.7v4.9M17.7 122.6h14.6" fill="none" stroke="#373435" stroke-width=".21"/>
<g fill="#373435">
<path d="M30.5 117.7l.4 1.2h-.8z"/>
<path d="M30.1 121.4h.8l-.4 1.2z"/>
</g>
<path d="M30.5 69.4v6.4" fill="none" stroke="#373435" stroke-width=".21"/>
<g fill="#373435">
<path d="M30.1 74.7h.8l-.4 1.1z"/>
<path d="M30.5 69.4l.4 1.2h-.8z"/>
</g>
<path d="M17.9 40.6h14.6M28.5 117.7h4M30.5 102.1v15.6" fill="none" stroke="#373435" stroke-width=".21"/>
<g fill="#373435">
<path d="M30.5 102.1l.4 1.2h-.8z"/>
<path d="M30.1 116.5h.8l-.4 1.2z"/>
</g>
<path d="M30.5 58.4v11M28.5 69.4h4M28.6 64.8h4M28.6 102.1h4" fill="none" stroke="#373435" stroke-width=".21"/>
<g fill="#373435">
<path d="M30.1 63.6h.8l-.4 1.2z"/>
<path d="M30.5 58.4l.4 1.1h-.8z"/>
</g>
<path d="M39.1 34h147.7M39.1 31.3v5.3M28.5 58.4h4" fill="none" stroke="#373435" stroke-width=".21"/>
<g fill="#373435">
<path d="M185.6 33.6l1.2 .4-1.2 .4z"/>
<path d="M39.1 34l1.1-.4v.8z"/>
</g>
<path d="M39.1 131.7h8.2" fill="none" stroke="#373435" stroke-width=".21"/>
<g fill="#373435">
<path d="M46.1 131.3l1.2 .4-1.2 .4z"/>
<path d="M39.1 131.7l1.1-.4v.8z"/>
</g>
<path d="M47.3 129.8v4.6M85.7 131.7h92.8" fill="none" stroke="#373435" stroke-width=".21"/>
<g fill="#373435">
<path d="M177.4 131.3l1.1 .4-1.1 .4z"/>
<path d="M85.7 131.7l1.2-.4v.8z"/>
</g>
<path d="M85.7 129.8v4.6M178.5 131.7h8.2" fill="none" stroke="#373435" stroke-width=".21"/>
<g fill="#373435">
<path d="M185.6 131.3l1.1 .4-1.1 .4z"/>
<path d="M178.5 131.7l1.2-.4v.8z"/>
</g>
<path d="M194.6 35.1h-2.8l-7.5 6.4M178.5 129.8v4.6" fill="none" stroke="#373435" stroke-width=".21"/>
<path d="M185 40.4l.5 .6-1.2 .5z" fill="#373435"/>
<path d="M186.8 31.3v5.3M39.1 129.8v4.6M186.7 129.8v4.6" fill="none" stroke="#373435" stroke-width=".21"/>
<path d="M16.9 223.3h5.9v5.9h-5.9z" fill-rule="evenodd" fill="#373435" stroke="#373435" stroke-width=".21"/>
<path d="M16.9 215.1h5.9v5.9h-5.9z" fill-rule="evenodd" fill="#fefefe" stroke="#373435" stroke-width=".21"/>
<path d="M16.9 231.4h5.9v5.9h-5.9z" fill="#256ab2" stroke="#373435" stroke-width=".21"/>
<path d="M103.8 267.7h59.8" fill="none" stroke="#373435" stroke-width=".21"/>
<g font-size="9.1" fill="#373435">
<text x="46.7" y="63.9">[Insert project name – 2 lines]</text>
<text x="46.7" y="75">[Insert project name – 2 lines]</text>
</g>
<text font-size="6.8" fill="#373435" x="46.9" y="88.8">Completion: Early, Mid or Late 20XX</text>
<text font-size="6.3" fill="#373435" x="125.3" y="250.2">PROJECT SIGN</text>
<text font-size="6" fill="#373435" x="174" y="273">TC9900_1</text>
<text font-size="5.3" fill="#373435" x="128.8" y="258.4">STATE FUNDED</text>
<g font-size="4.2" fill="#373435">
<text x="111.7" y="32.8">a</text>
<text x="196.3" y="36">r</text>
<text x="25.1" y="63.1">o*</text>
<text x="27.1" y="68">n</text>
<text x="25.1" y="74.1">o*</text>
<text x="18.1" y="83.1">b</text>
<text x="27" y="81.7">h</text>
<text x="23.3" y="88.1">g**</text>
<text x="27.7" y="97">f</text>
<text x="27.3" y="110.5">e</text>
<text x="27.6" y="121.2">c</text>
<text x="42" y="129.9">k</text>
<text x="130.4" y="129.9">m</text>
<text x="181.5" y="129.9">k</text>
<text x="103.8" y="267.2">ISSUED AS OFFICIAL TRAFFIC SIGN</text>
<text x="174.7" y="285.6">O</text>
</g>
<g font-size="3.9" fill="#373435">
<text x="16.9" y="212.7">Colour Legend</text>
<text x="26.7" y="219.5">Class 400 retroreflective white</text>
<text x="26.7" y="227.6">Black</text>
<text x="26.8" y="236.2">C:100 M:49 Y:0 K:28</text>
</g>
<g font-size="3.8" fill="#373435">
<text x="59.6" y="161.6">a</text>
<text x="71" y="161.6">b</text>
<text x="80.5" y="161.6">c</text>
<text x="99" y="161.6">f</text>
<text x="107.9" y="161.6">g</text>
<text x="116.2" y="161.7">h</text>
<text x="125.6" y="161.7">k</text>
<text x="135.3" y="161.7">m</text>
<text x="145.7" y="161.7">n</text>
<text x="153.9" y="161.7">o</text>
<text x="162.8" y="161.7">r</text>
<text x="49.8" y="166.3">A</text>
<text x="56.4" y="166.4">1800</text>
<text x="67.9" y="166.4">1000</text>
<text x="79.4" y="166.4">60</text>
<text x="96.4" y="166.4">154</text>
<text x="106.9" y="166.4">60</text>
<text x="114.1" y="166.5">106</text>
<text x="123.4" y="166.5">100</text>
<text x="144.7" y="166.5">57</text>
<text x="152.8" y="166.5">78</text>
<text x="160.3" y="166.5">125</text>
<text x="49.8" y="171.2">B</text>
<text x="56.4" y="171.2">3000</text>
<text x="67.9" y="171.2">1600</text>
<text x="78.3" y="171.2">100</text>
<text x="96.4" y="171.2">255</text>
<text x="105.8" y="171.2">100</text>
<text x="114.1" y="171.3">176</text>
<text x="123.4" y="171.3">160</text>
<text x="144.7" y="171.3">95</text>
<text x="151.8" y="171.3">130</text>
<text x="160.3" y="171.3">200</text>
<text x="49.7" y="176">C</text>
<text x="56.4" y="176.1">4000</text>
<text x="67.9" y="176.1">2200</text>
<text x="78.3" y="176.1">135</text>
<text x="96.4" y="176.1">342</text>
<text x="105.8" y="176.1">133</text>
<text x="114.1" y="176.1">235</text>
<text x="123.4" y="176.1">220</text>
<text x="143.6" y="176.1">126</text>
<text x="151.8" y="176.1">173</text>
<text x="160.3" y="176.1">250</text>
</g>
<g font-size="3.8" fill="#282829">
<text x="89.5" y="161.6">e</text>
<text x="87.4" y="166.4">190</text>
<text x="132.9" y="166.5">1131</text>
<text x="87.4" y="171.2">315</text>
<text x="132.7" y="171.3">1877</text>
<text x="87.4" y="176.1">422</text>
<text x="132.9" y="176.1">2511</text>
</g>
<g font-size="3.5" fill="#373435">
<text x="85.7" y="196.1">Notes:</text>
<text x="85.7" y="200">1. Size A should only be used where location does not suit a B size sign</text>
<text x="90.7" y="203.9">due to space constraints. Size C should be used on roads with a</text>
<text x="90.7" y="207.8">posted speed limit of 100km/h or above and space is available.</text>
<text x="85.7" y="215.7">3. ** Font to be Noto Sans Display Regular.</text>
<text x="85.7" y="211.7">2. * Font to be Noto Sans Display Bold.</text>
<text x="85.7" y="219.6">4. Insert appropriate two lines of project identification.</text>
<text x="85.7" y="227.4">6. For three and four line project titles see pages 2 and 3 respectively.</text>
<text x="85.7" y="223.5">5. Insert appropriate completion date.</text>
<text x="85.7" y="231.3">7. For details of Queensland government crest and ‘Delivering for</text>
<text x="90.7" y="235.2">Queensland’ woodmark please contact comms@tmr.qld.gov.au.</text>
<text x="21.6" y="267.8">Department of Transport and Main Roads</text>
<text x="18.2" y="271.8">Infrastructure Management &amp; Delivery Division</text>
<text x="16.7" y="280.6">Designed</text>
<text x="42.7" y="280.6">Checked</text>
<text x="69.7" y="280.6">Scale</text>
<text x="99.2" y="281.5">A/PRINCIPAL ENGINEER</text>
<text x="154.3" y="276.2">11/08/25</text>
<text x="157.4" y="281.2">Date</text>
<text x="178.4" y="278.9">Page 1 of 3</text>
<text x="17" y="284.8">TV 06/15</text>
<text x="42.8" y="284.8">MW 08/25</text>
<text x="69.7" y="285.2">Not to Scale</text>
<text x="99.2" y="285">(Traffic Engineering Practice)</text>
</g>
</svg>
